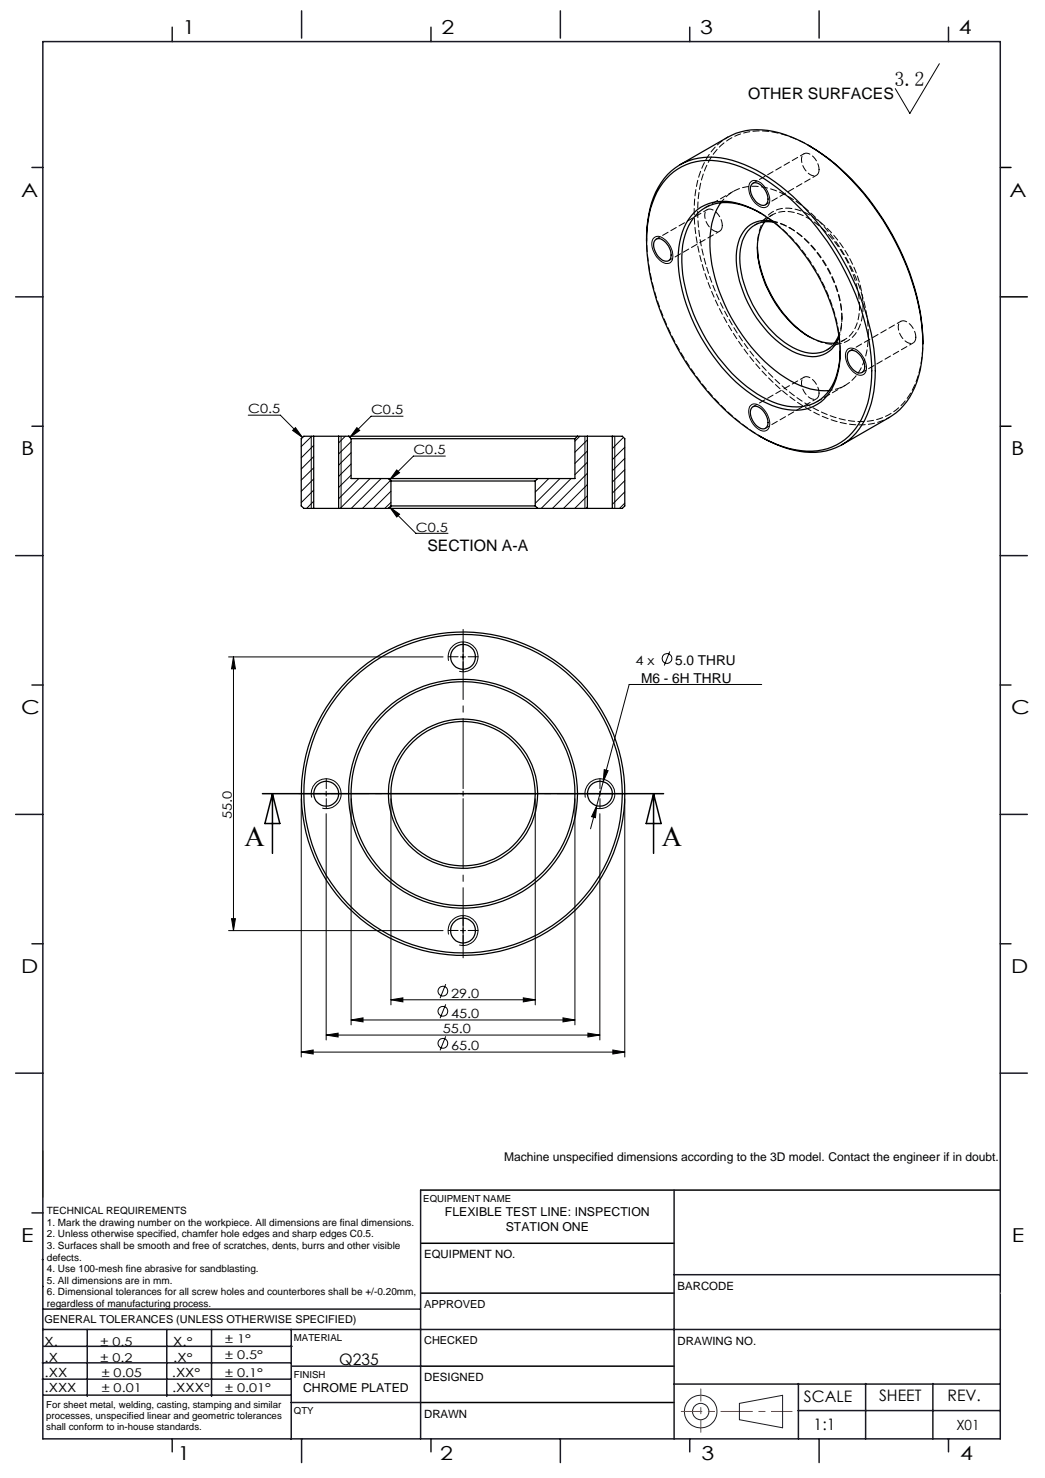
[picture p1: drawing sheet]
<svg xmlns="http://www.w3.org/2000/svg" width="210mm" height="297mm" viewBox="0 0 210 297" stroke-linecap="round" stroke-linejoin="round" font-family="sans-serif">
<g fill="none" stroke="#000" stroke-width=".2">
<path d="M188.8 12.8l-6 10-2.9-5M150.8 36.6a1.51 1.51 0 0 1 2.1 .1 4.4 4.4 0 0 1 1.7 4.3 1.43 1.43 0 0 1-2.5 .1 4 4 0 0 1-1.5-4.3zM131.4 47.8a1.42 1.42 0 0 1 2 .2 4 4 0 0 1 1.5 4.5 1.51 1.51 0 0 1-2.3-.2 4.1 4.1 0 0 1-1.4-4.3zM170.3 70.2a2 2 0 0 1 2.7 .9 3.7 3.7 0 0 1 .8 3.9 1.49 1.49 0 0 1-2.3-.2 4.1 4.1 0 0 1-1.4-4.3zM49.9 83.4h6.4l4.5 4.5M59.4 85.9l1.4 2-2-1.4zM62.5 87.7v14.5M62.7 87.7l-2.2 2M63 89.5l-2.5 2.5M63 91.8l-2.5 2.5M63 94l-2.5 2.5M63 96.2l-2.5 2.5"/>
<path d="M63 98.5l-2.5 2.5M68.5 87.7v14.5M69.4 87.7l-1.3 1.3M70.6 91l-2.5 2.5M70.6 88.8l-2.5 2.4M70.6 93.2l-2.5 2.5M70.6 95.5l-2.5 2.5M71.7 85.9l.6 .6-2 1.4zM72.1 96.2l-4 4M74.4 96.2l-6 6M76.6 96.2l-6 6M78.5 96.6l-5.7 5.6"/>
<path d="M78.6 98.7l-3.5 3.5M79.7 94.4l.6 .6-2 1.4zM81 83.6h-6.4l-4.3 4.3M89.5 91.6h-6.4l-4.8 4.8M110.3 96.2l-2.7 2.7M112.5 96.2l-4.9 4.9M114.8 96.2l-6 6M116.5 87.7l-1 .9M117.5 87.7v14.5M118 88.4l-2.5 2.5M118 90.6l-2.5 2.5M118 92.9l-2.5 2.5"/>
<path d="M118 95.1l-7 7.1M118 97.4l-4.8 4.8M118 99.6l-2.5 2.6M123.3 87.7l-.3 .2M123.5 87.7v14.5M125.3 87.9l-2.3 2.2M125.6 92.1l-2.6 2.5M125.6 89.9l-2.6 2.5M125.6 94.4l-2.6 2.5M125.6 96.6l-2.6 2.5M125.6 98.8l-2.6 2.5M150.8 81.5a1.51 1.51 0 0 1 2.1 .1 4.4 4.4 0 0 1 1.7 4.3 1.43 1.43 0 0 1-2.5 .1 4 4 0 0 1-1.5-4.3z"/>
<path d="M63 100.7l-1.4 1.5M78.3 101.9l2 1.4-.6 .6zM78.3 101.9l5.3 5.3h6.4M78.6 101l-1.3 1.2M118 101.8l-.2 .4M125.6 101.1l-1.1 1.1M45.9 132h43.1M46.9 132v55M46.9 132l.4 2.4h-.8zM90.1 132.8a3 3 0 0 1 2.6-3.8 3 3 0 0 1 3.3 3.2 3 3 0 0 1-3.7 2.7M92.5 132h1.1M93.1 131.5v1"/>
<path d="M134.6 130.9l-1.1 2.8M153.1 137.5h-26.7l-5.2 19.6M65.1 159.5h.9M65.5 159v1M92.5 159.5h1.1M93.1 159v1M120.1 159.5h.9M120.5 159v1M121.2 157.1l-1.3 4.8M121.4 154.7l.8 .2-1 2.2zM60.5 160.5v51.9M62.7 160.3a2.99 2.99 0 0 1 2.6-3.8 2.99 2.99 0 0 1 3.2 3.2 2.99 2.99 0 0 1-3.7 2.7"/>
<path d="M65.5 163.5v45.5M70.6 160.5v45.4M78.6 160.5v41.4M107.6 160.5v41.4M115.5 160.5v45.4M117.7 160.3a2.99 2.99 0 0 1 2.6-3.8 2.99 2.99 0 0 1 3.2 3.2 2.99 2.99 0 0 1-3.7 2.7M119.9 161.9l-.2 2.4-.8-.2zM119.9 161.9l-1.2 4.6M120.5 163.5v45.5M125.6 160.5v51.9M45.9 187h43.1M46.5 184.6h.8l-.4 2.4z"/>
<path d="M89.6 197.8l-1.2 2.8M90.1 187.8a3 3 0 0 1 2.6-3.8 3 3 0 0 1 3.3 3.2 3 3 0 0 1-3.7 2.7M92.5 187h1.1M93.1 186.5v1M60.5 211.4l2.4-.4v.8zM60.5 211.4h65.1M65.5 208l2.4-.4v.8zM65.5 208h55M70.6 205l2.4-.5v.8zM70.6 205h44.9M78.6 200.9l2.4-.4v.8zM78.6 200.9h29"/>
<path d="M89.6 208.2l-1.2 2.9M89.6 201.8l-1.2 2.8M105.2 200.5l2.4 .4-2.4 .4zM113.1 204.5l2.4 .5-2.4 .3zM118.1 207.6l2.4 .4-2.4 .4zM123.2 211l2.4 .4-2.4 .4z"/>
<circle cx="134" cy="132.3" r=".99"/>
<circle cx="89" cy="199.2" r=".98"/>
<circle cx="89" cy="209.6" r=".99"/>
<circle cx="89" cy="203.2" r=".98"/>
</g>
<g fill="none" stroke="#191924" stroke-width=".2">
<path d="M8.6 231.2v9.4M148.6 282l8.7-1.6v6.5l-8.7-1.6z"/>
<circle cx="140.8" cy="283.7" r="3.3"/>
<circle cx="140.8" cy="283.7" r="1.64"/>
</g>
<path d="M92.1 159.5h-32M93.1 158.5v-32M94.1 159.5h32M93.1 160.5v32" fill="none" stroke="#000" stroke-width=".2" stroke-dasharray="15.2 1.3 1.3 1.3" stroke-dashoffset="1.1"/>
<g fill="none" stroke="#000" stroke-width=".2" stroke-dasharray="15.2 1.3 1.3 1.3">
<path d="M92.1 132h-2M93.1 131v-2M93.1 133v2M94.1 132h2M64.6 159.5h-2M65.6 158.5v-2M66.6 159.5h2M119.6 159.5h-2M120.6 158.5v-2M121.6 159.5h2M65.6 160.5v2M120.6 160.5v2"/>
<path d="M92.1 187h-2M93.1 186v-2M93.1 188v2M94.1 187h2"/>
</g>
<g fill="none" stroke="#000" stroke-width=".3">
<path d="M201 33.7h2.2M201 59.7h5.4M201 85.7h2.2M52.7 159.5h80.6M54.8 159.5l1.4 6h-3zM54.8 159.5v12M131.3 159.5v12M131.3 159.5l1.6 6h-3zM84.5 239.1h116.5M84.6 259.9h50.9M84.6 249.8h50.9M84.6 274.5h50.9"/>
<path d="M84.5 281.8h51"/>
</g>
<path d="M136.9 283.6h22.3" fill="none" stroke="#f00" stroke-width=".2" stroke-dasharray="6.3 1.3 1.3 1.3" stroke-dashoffset="2.2"/>
<path d="M140.8 287.8v-8.7" fill="none" stroke="#f00" stroke-width=".2" stroke-dasharray="6.3 1.3 1.3 1.3" stroke-dashoffset="3.9"/>
<g fill="none" stroke="#191924" stroke-width=".3">
<path d="M8.6 8.4h192.4v280.7h-192.4zM34.6 5.5v2.9M60.6 2.2v5.5M86.6 5.5v2.9M112.6 2.2v5.5M138.6 5.5v2.9M164.6 2.2v5.5M190.6 5.5v2.9M6.4 33.7h2.2M3.1 59.7h5.5M6.4 85.7h2.2M3.1 111.7h5.5"/>
<path d="M201 111.7h5.4M6.4 137.7h2.2M201 137.7h2.2M3.1 163.7h5.5M201 163.7h5.4M6.4 189.6h2.2M201 189.6h2.2M3.1 215.6h5.5M201 215.6h5.4M84.5 239.1v50M135.5 239.1v50M6.4 243.7h2.2"/>
<path d="M8.5 253.1h.1M8.6 258.5h.1M135.5 256.1h65.5M8.5 277.1h49.9M8.5 273.9h49.9M8.6 267.2h192.4M8.6 263.1h75.9M8.8 270.5h49.9M17.5 267.2v13.4M33.5 267.2v13.4M42.5 267.2v13.4M58.5 267.2v22"/>
<path d="M58.6 274.5h26M135.5 278.1h65.5M160.4 278v11.1M174 278v11.1M187.5 278v11.1M8.8 280.3h49.7M34.6 289.1v2.6M58.5 281.8h26M60.6 289.1v4.8M86.6 289.1v2.6M112.6 289.1v4.8M138.6 289.1v2.6"/>
<path d="M160.4 283.5h40.5M164.6 289.1v4.8M190.6 289.1v2.6"/>
</g>
<path d="M201 259.9h.1" fill="none" stroke="#c0c0c0" stroke-width=".2"/>
<g fill="#000">
<path d="M46.5 184.6h.8l-.4 2.4zM46.9 132l.4 2.4h-.8z"/>
<path d="M60.5 211.4l2.4-.4v.8zM123.2 211l2.4 .4-2.4 .4zM70.6 205l2.4-.5v.8zM113.1 204.5l2.4 .5-2.4 .3zM65.5 208l2.4-.4v.8zM118.1 207.6l2.4 .4-2.4 .4zM78.6 200.9l2.4-.4v.8zM105.2 200.5l2.4 .4-2.4 .4zM119.9 161.9l-1 2.2 .8 .2zM121.4 154.7l-.2 2.4 1-2.2zM59.4 85.9l1.4 2-2-1.4zM71.7 85.9l.6 .6-2 1.4zM79.7 94.4l.6 .6-2 1.4zM78.3 101.9l2 1.4-.6 .6z"/>
</g>
<g fill="none" stroke="#000" stroke-width=".25">
<path d="M134.5 35.2a12.3 12.3 0 0 1 12-2.4 32.9 32.9 0 0 1 15.6 10.4 52.5 52.5 0 0 1 12.8 26.9 23.2 23.2 0 0 1-2.4 15.1 11.6 11.6 0 0 1-12.7 5.2 29.7 29.7 0 0 1-14.5-8.3 52.6 52.6 0 0 1-15.1-29.3 23.2 23.2 0 0 1 2.4-15.1zM136.7 33.1l9.5-5.5a14.4 14.4 0 0 1 12.9-.1 38.3 38.3 0 0 1 15.4 12.6 50.8 50.8 0 0 1 10.9 27.5l.1 1.4M151.1 37a1.3 1.3 0 0 1 1.8 .2 3.2 3.2 0 0 1 1.1 3.8 1.68 1.68 0 0 1-2.4-.9 2.69 2.69 0 0 1-.5-3.1zM162.5 29.2a45.6 45.6 0 0 1 16.7 17.9 46 46 0 0 1 6.3 21.9M129.9 48.4a19.9 19.9 0 0 1 3.6-12.6 12.1 12.1 0 0 1 12.4-3.9 31 31 0 0 1 14.6 8.7 52.5 52.5 0 0 1 15.3 31 21.4 21.4 0 0 1-3.2 14.6 12 12 0 0 1-13.3 4.2l-3.6-1.2-3.2-1.6M131.9 48a2.28 2.28 0 0 1 2.5 1.5l.4 .9 .1 .9a1.08 1.08 0 0 1-.5 1.1 1.08 1.08 0 0 1-1.3-.1 3.6 3.6 0 0 1-1.6-3.8zM139.5 42.7a9 9 0 0 1 9.4-1.6 26.8 26.8 0 0 1 13 10.3 34 34 0 0 1 6.9 20.6 11.8 11.8 0 0 1-3.8 8.8 9.4 9.4 0 0 1-8.8 1 26.8 26.8 0 0 1-12.9-10.3 34 34 0 0 1-7-20.6 12.6 12.6 0 0 1 3.2-8.2zM144.9 40.7a14.6 14.6 0 0 0-2.2 9.9 35.8 35.8 0 0 0 15.1 25.3 14.8 14.8 0 0 0 8.8 2.6M152.2 49.6a23.3 23.3 0 0 0 10.4 18.1M152.8 42.8a12.6 12.6 0 0 0-9.3-1.8 8.4 8.4 0 0 0-5.8 6.2 22.5 22.5 0 0 0 .7 13.2 34.8 34.8 0 0 0 14.8 19.4 11.7 11.7 0 0 0 10.3 1.3 9.5 9.5 0 0 0 5-7.3l.3-3.2M153.7 44.6a10.4 10.4 0 0 0-1.2 8.2 22.7 22.7 0 0 0 10.4 15l.8 .4a7.8 7.8 0 0 0 4 .7M155.2 44.4a5.6 5.6 0 0 0-6.8 4.3 17.7 17.7 0 0 0 1.9 12.2 21.2 21.2 0 0 0 9.8 10.1 6.5 6.5 0 0 0 6.5-.4 6.4 6.4 0 0 0 2-2.9"/>
<path d="M155.4 44.6a5.5 5.5 0 0 0-6.4 4.6 18.2 18.2 0 0 0 2.2 12 19.8 19.8 0 0 0 9.8 9.4 5.5 5.5 0 0 0 7.6-3.2M170.5 70.7a1.46 1.46 0 0 1 2.2 .5 3.4 3.4 0 0 1 .9 3.2 1.16 1.16 0 0 1-1.9 .1 3.1 3.1 0 0 1-1.2-3.8zM185.5 69a20.1 20.1 0 0 1-3.3 11.7 11.2 11.2 0 0 1-3.5 3.2l-9.5 5.5M63 87.7h5.1M63 87.7h-1.9l-.6 .5v13.5l.6 .5h1.9M63 87.7v14.5M68.1 87.7h2M68.1 87.7v14.5M70.1 87.7h46M70.1 87.7l.5 .5M70.6 88.2h44.9M70.6 88.2v8h7.4"/>
<path d="M78 96.2h30.1M78 96.2l.6 .5M78.6 96.7h29M78.6 96.7v5M107.6 96.7v5M108.1 96.2l-.5 .5M115.5 88.2v8h-7.4M116.1 87.7h1.9M116.1 87.7l-.6 .5M118 87.7h5M118 87.7v14.5M123 87.7h2.1l.5 .5v13.5l-.5 .5h-2.1"/>
<path d="M123 87.7v14.5M151.1 81.9a1.3 1.3 0 0 1 1.8 .2 3.2 3.2 0 0 1 1.1 3.8 1.3 1.3 0 0 1-1.8-.2 3.2 3.2 0 0 1-1.1-3.8zM63 102.2h5.1M68.1 102.2h9.9M78 102.2h30.1M78.6 101.7h29M78.6 101.7l-.6 .5M107.6 101.7l.5 .5M108.1 102.2h9.9M118 102.2h5"/>
<circle cx="93" cy="132" r="2.5"/>
<circle cx="65.6" cy="159.5" r="2.49"/>
<circle cx="93" cy="159.5" r="22.5"/>
<circle cx="93" cy="159.5" r="32.5"/>
<circle cx="93.1" cy="159.5" r="14.5"/>
<circle cx="93.1" cy="159.5" r="15"/>
<circle cx="93.1" cy="159.5" r="32"/>
<circle cx="93.1" cy="159.5" r="23"/>
<circle cx="120.6" cy="159.5" r="2.49"/>
<circle cx="93" cy="187" r="2.5"/>
</g>
<path d="M146.2 27.6a13.9 13.9 0 0 0-6.3 10.1 38.6 38.6 0 0 0 3.2 21 50.6 50.6 0 0 0 18.5 23 20.4 20.4 0 0 0 12.9 3.6 11.4 11.4 0 0 0 4.2-1.4M185.5 68.6a18.7 18.7 0 0 1-3.9 12.4 11.8 11.8 0 0 1-11.5 3.4 29.8 29.8 0 0 1-14.5-8.3 52 52 0 0 1-15.3-30.7 21.1 21.1 0 0 1 3.1-14.6 11.6 11.6 0 0 1 12.2-4.2l3.6 1 3.6 1.8M152.9 87.8a49.5 49.5 0 0 1-19.4-23.6 43.4 43.4 0 0 1-3.6-16.2" fill="none" stroke="#000" stroke-width=".2" stroke-dasharray="1.3 .6" stroke-dashoffset=".6"/>
<path d="M164.6 34.1a3.6 3.6 0 0 0-2.4-3.3 1.16 1.16 0 0 0-1.1 1.7 3.2 3.2 0 0 0 2.7 2.8 1.08 1.08 0 0 0 .8-1.2M145.2 45.3a3.6 3.6 0 0 0-2.5-3.3 1.16 1.16 0 0 0-1 1.7 3.2 3.2 0 0 0 2.7 2.9 1.08 1.08 0 0 0 .8-1.3M164.6 79a3.6 3.6 0 0 0-2.4-3.3 1.16 1.16 0 0 0-1.1 1.7 3.2 3.2 0 0 0 2.7 2.8 1.08 1.08 0 0 0 .8-1.2M168.8 70.6a34.9 34.9 0 0 0-9.6-22.6l-2.9-2.8-3.5-2.4M184 67.8a3.6 3.6 0 0 0-2.4-3.3 1.16 1.16 0 0 0-1.1 1.6 3.2 3.2 0 0 0 2.8 2.9 1.08 1.08 0 0 0 .7-1.2" fill="none" stroke="#000" stroke-width=".2" stroke-dasharray="1.3 .6" stroke-dashoffset=".1"/>
<path d="M162.6 67.7a7.7 7.7 0 0 0 7.7 .8 7.5 7.5 0 0 0 3.1-6.9M174.5 67.1a35.4 35.4 0 0 0-10.6-23.4 19.4 19.4 0 0 0-12-6.3 7.9 7.9 0 0 0-7 3.3" fill="none" stroke="#000" stroke-width=".2" stroke-dasharray="1.3 .6" stroke-dashoffset=".3"/>
<path d="M166.6 78.5a8.3 8.3 0 0 0 7.4-7l.4-2.1 .1-2.3M168.6 67.3l.5-1.8 .1-1.8M169.2 64.1l-.1 1.8-.5 1.8M173.4 61.6a23.4 23.4 0 0 0-10.8-18.5 7.2 7.2 0 0 0-7.5-.4 7.8 7.8 0 0 0-2.9 6.9" fill="none" stroke="#000" stroke-width=".2" stroke-dasharray="1.3 .6" stroke-dashoffset=".7"/>
<path d="M147.3 38.5l-5.6 3.2M155.2 44.4a16.7 16.7 0 0 1 9.5 7.1 22.8 22.8 0 0 1 4.5 12.6M164.2 80.7l5.6-3.3" fill="none" stroke="#000" stroke-width=".2" stroke-dasharray="1.3 .6" stroke-dashoffset=".2"/>
<path d="M155.2 43.2l-3.5 2M166.2 70.3l3.5-2M169.2 63.7a22.5 22.5 0 0 0-10.7-18l-1.6-.7-1.4-.4M172.7 61.6a7.2 7.2 0 0 1-3.1 6.8l-1.9 .5" fill="none" stroke="#000" stroke-width=".2" stroke-dasharray="1.3 .6" stroke-dashoffset=".5"/>
<path d="M161.6 30.9l-10.3 5.9M134.4 52.4l10.2-5.9M142.1 42.1l-10.2 5.9M153.7 44.6a5.5 5.5 0 0 1 6.7-1.7 19.9 19.9 0 0 1 10.3 10.4 19.9 19.9 0 0 1 2 8.3M153.8 41.1l10.3-5.9M161.6 75.8l-10.3 5.9M173.3 74.8l10.2-5.9M181 64.6l-10.2 5.9M153.8 86.1l10.3-6" fill="none" stroke="#000" stroke-width=".2" stroke-dasharray="1.3 .6" stroke-dashoffset=".4"/>
<path d="M152.2 49.4v.4M152.9 42.9l-.3-.2M158.9 45.9l-.3-.2M162.5 67.6l.3 .2M168.8 70.8v-.4M169.2 64.1v-.4" fill="none" stroke="#000" stroke-width=".2" stroke-dasharray="1.3 .6"/>
<g font-size="5.6">
<text x="49.1" y="169.9">A</text>
<text x="133" y="169.9">A</text>
</g>
<text font-size="4.1" x="179.7" y="17.2">3.2</text>
<g font-size="3.9">
<text x="36.7" y="6.9">1</text>
<text x="88.7" y="6.9">2</text>
<text x="140.7" y="6.9">3</text>
<text x="192.7" y="6.9">4</text>
<text x="4.2" y="39.5">A</text>
<text x="202.9" y="39.5">A</text>
<text x="4.2" y="91.5">B</text>
<text x="203.2" y="91.5">B</text>
<text x="4.2" y="143.5">C</text>
<text x="203.2" y="143.5">C</text>
<text x="4.2" y="195.5">D</text>
<text x="203.2" y="195.5">D</text>
<text x="4.2" y="249.6">E</text>
<text x="203.3" y="249.6">E</text>
<text x="35.7" y="293.4">1</text>
<text x="88.4" y="293.4">2</text>
<text x="141" y="293.4">3</text>
<text x="193" y="293.4">4</text>
</g>
<g font-size="3.2">
<text x="150.4" y="20">OTHER SURFACES</text>
<text x="85.9" y="110.6">SECTION A-A</text>
<text x="68.2" y="274.2">Q235</text>
<text x="161.6" y="281.7">SCALE</text>
<text x="176.7" y="281.5">SHEET</text>
<text x="190.4" y="281.5">REV.</text>
<text x="163.5" y="287.3">1:1</text>
</g>
<text font-size="2.8" x="192.2" y="287.3">X01</text>
<g font-size="2.7">
<text x="128.8" y="137.2">M6 - 6H THRU</text>
<text x="135.7" y="133.7">5.0 THRU</text>
</g>
<g font-size="2.6">
<text x="49.9" y="83.1">C0.5</text>
<text x="74.6" y="83.3">C0.5</text>
<text x="83.1" y="91.3">C0.5</text>
<text x="83.6" y="106.8">C0.5</text>
<text x="127.7" y="133.7">4 x</text>
<text x="46.6" y="164.6" transform="rotate(-90 46.6 164.6)">55.0</text>
<text x="90.6" y="200.5">29.0</text>
<text x="89" y="207.6">55.0</text>
<text x="90.6" y="204.5">45.0</text>
<text x="90.6" y="211">65.0</text>
</g>
<g font-size="2.5">
<text x="89.4" y="244.4">FLEXIBLE TEST LINE: INSPECTION</text>
<text x="101.6" y="247.3">STATION ONE</text>
<text x="8.9" y="273.6">.X</text>
<text x="8.9" y="270.4">X.</text>
<text x="34.8" y="273.7">.X°</text>
<text x="34.8" y="270.5">X.°</text>
<text x="9" y="276.7">.XX</text>
<text x="9" y="279.7">.XXX</text>
<text x="34.5" y="276.7">.XX°</text>
<text x="34.6" y="279.8">.XXX°</text>
<text x="60.9" y="279.8">CHROME PLATED</text>
</g>
<g font-size="2.4">
<text x="101.3" y="233.2">Machine unspecified dimensions according to the 3D model. Contact the engineer if in doubt.</text>
<text x="45.2" y="270">± 1°</text>
<text x="20.2" y="270.4">± 0.5</text>
<text x="20.2" y="273.7">± 0.2</text>
<text x="45.2" y="273.2">± 0.5°</text>
<text x="20.4" y="279.7">± 0.01</text>
<text x="20.4" y="276.7">± 0.05</text>
<text x="45.2" y="276.7">± 0.1°</text>
<text x="45.2" y="279.7">± 0.01°</text>
</g>
<g font-size="2.3">
<text x="85.2" y="252.9">EQUIPMENT NO.</text>
<text x="136.2" y="259.2">BARCODE</text>
<text x="136.2" y="270.2">DRAWING NO.</text>
<text x="85.2" y="277.6">DESIGNED</text>
<text x="85.2" y="284.9">DRAWN</text>
</g>
<g font-size="2.2">
<text x="85.2" y="262.8">APPROVED</text>
<text x="8.9" y="265.9">GENERAL TOLERANCES (UNLESS OTHERWISE SPECIFIED)</text>
<text x="85.2" y="270.1">CHECKED</text>
</g>
<g font-size="2">
<text x="9.4" y="244">TECHNICAL REQUIREMENTS</text>
<text x="9.4" y="246.3">1. Mark the drawing number on the workpiece. All dimensions are final dimensions.</text>
<text x="9.4" y="248.6">2. Unless otherwise specified, chamfer hole edges and sharp edges C0.5.</text>
<text x="9.4" y="251">3. Surfaces shall be smooth and free of scratches, dents, burrs and other visible</text>
<text x="9.4" y="253.3">defects.</text>
<text x="9.4" y="255.6">4. Use 100-mesh fine abrasive for sandblasting.</text>
<text x="9.4" y="258">5. All dimensions are in mm.</text>
<text x="9.4" y="260.3">6. Dimensional tolerances for all screw holes and counterbores shall be +/-0.20mm,</text>
<text x="9.4" y="262.6">regardless of manufacturing process.</text>
</g>
<g font-size="1.9">
<text x="85.1" y="241.5">EQUIPMENT NAME</text>
<text x="59.1" y="269.5">MATERIAL</text>
<text x="59.1" y="276.9">FINISH</text>
<text x="9.3" y="282.9">For sheet metal, welding, casting, stamping and similar</text>
<text x="9.3" y="285.2">processes, unspecified linear and geometric tolerances</text>
<text x="9.3" y="287.4">shall conform to in-house standards.</text>
<text x="59.1" y="284.2">QTY</text>
</g>
</svg>
